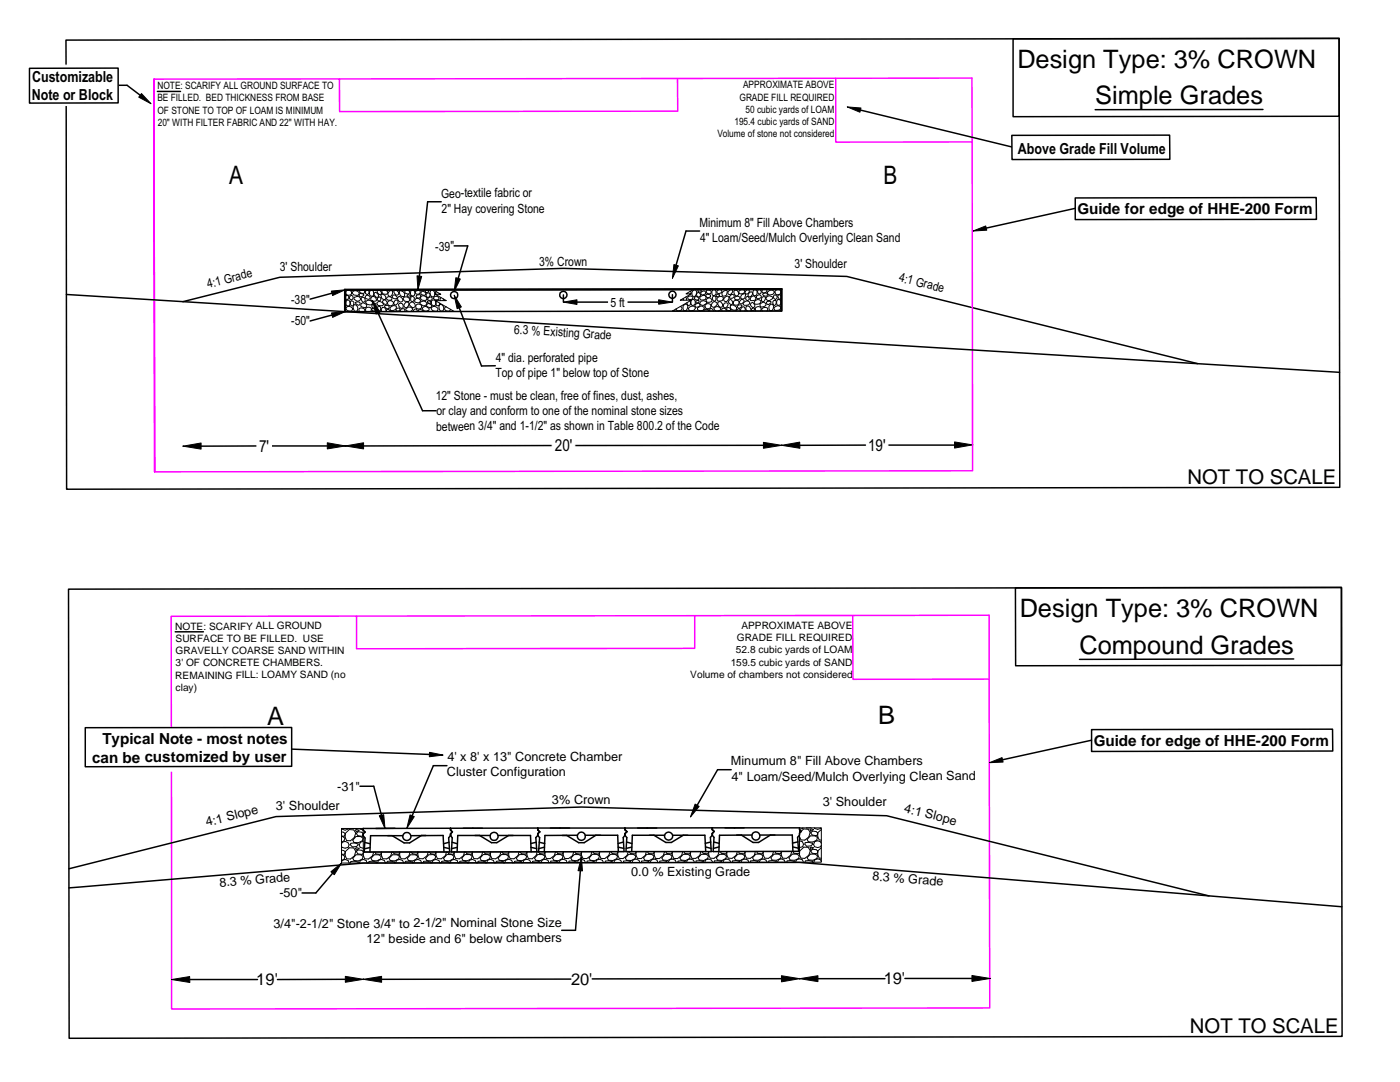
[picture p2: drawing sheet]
<svg xmlns="http://www.w3.org/2000/svg" width="279mm" height="216mm" viewBox="0 0 279 216" stroke-linecap="round" stroke-linejoin="round" font-family="sans-serif">
<g fill="none" stroke="#000" stroke-width=".3">
<path d="M13.2 8l254.1-.3 .1 89.5-254.1 .4zM202.2 7.7h65.1v15.5l-65.1 .1zM252.1 21.8l-33.5 .1M36.5 60.2l19.3-4.9 56.6-1.7 56.6 1.6 70 17.4M156 88.9h.1M173.4 88.8l-13.8 .1M176.7 88.8h13.8M194.1 88.8h.1M13.7 117.6l254-.4 .1 89.6-254 .4zM202.6 117.3l65.1-.1v15.6h-65zM35 126.1h5.6M258.2 131.5l-42.8 .1"/>
<path d="M71.8 156.9h2.8l1.5 5.7M89.2 152.8h-2.7l-4.2 10M145.9 153.6h-2.7l-4.1 7.1M13.8 177.2l58.7-5 87.1-.1 108.2 8.8M13.8 173.4l41.3-10.5 60.9-1.9 61 1.8 64.3 16M66.4 174.2l-3.4 4h-2.7M72.8 168.1l1.1 .3M73.8 169.1l-1.1 .3M76.9 165.3h.1M78.8 165.3h-3.8M80.4 166.8h-6.4l-.2 3.2M82 166.8l6.4-.1 .2 3.3"/>
<path d="M85 166.7h-.9l-2.4 1.5h-1.1l-2.3-1.4M88.6 169.1l1.1 .2M89.6 168.1l-1.1 .3M89.9 165.3h-17.4v.3l.4 .4-.4 .4v.4l.4 .4-.2 2.8h17l-.2-2.8 .4-.5M89.9 165.6l.4 .4-.4 .4M89.9 165.3v.4M89.9 166.4v.3M89.9 166.7l.4 .5-.2 2.8h17l-.2-2.9 .4-.4M90.2 168.1l1.1 .3M90.3 166l-.4 .4M91.3 169.1l-1.2 .2M95.7 166.7l2.4 1.4h1l2.4-1.4"/>
<path d="M97.8 166.7h-6.4l-.2 3.3M99.4 166.7h6.5l.1 3.3M106 169.1l1.1 .2M107 168.1l-1.1 .2M107.3 165.2v.4l.4 .4M107.3 165.6l.4 .4M107.6 168.1l1.1 .2M107.7 166l-.4 .3v.4M107.7 166l-.4 .4M108.7 169l-1.2 .3M115.2 166.7h-6.4l-.2 3.3M115.8 173.7l-.9 11.9h-2.8"/>
<path d="M116.8 166.7h6.5l.1 3.2M118.9 166.7l-2.3 1.4h-1.1l-2.4-1.4h-.9M123.4 169l1.1 .3M124.4 168l-1 .3M124.7 165.2l-34.8 .1M124.7 166.7l-.3 .4 .1 2.8-17 .1 .2-2.9-.4-.4M124.7 166.7l.4 .4-.2 2.8h17l-.1-2.8 .4-.4M124.7 165.6l.4 .3M124.7 165.2v.4M124.7 166.3v.4M124.7 165.5l.4 .4-.4 .5M124.7 165.2h34.9v.3l.3 .4-.3 .3v.4l-.4 .5 .2 2.8h-17.1l.2-2.8-.3-.4"/>
<path d="M125.1 168l1 .3M126.1 169l-1.1 .3M127.3 165.2h3.8M130.5 166.7l2.4 1.4h1.1l2.4-1.4M132.6 166.7h-6.4l-.1 3.2M134.2 166.7h6.5l.1 3.2M140.8 169l1.1 .3M141.9 168l-1.1 .3M142.2 165.6l.3 .3-.3 .4v.4M142.2 165.2v.4M142.2 165.5l.3 .4-.3 .4M142.5 168l1 .3"/>
<path d="M143.5 169l-1.1 .3M147 166.6h1l2.3 1.5h1.1l2.4-1.5M150 166.6l-6.4 .1-.1 3.2M151.6 166.6h6.5l.1 3.3M158.2 169l1.1 .2M159.3 168l-1.1 .2M34.2 195.5h.1M37.9 195.5h13.5M68.9 195.4l-13.5 .1M72.5 195.4h.1M113.9 195.4h-37.7M156 195.3h-37.8"/>
<path d="M159.6 195.3h.1M163.2 195.3h13.4M180.6 195.2h13.4M197.6 195.2h.1"/>
<circle cx="81.2" cy="166.9" r=".81"/>
<circle cx="98.6" cy="166.9" r=".8"/>
<circle cx="116" cy="166.9" r=".83"/>
<circle cx="133.4" cy="166.8" r=".81"/>
<circle cx="150.9" cy="166.8" r=".81"/>
</g>
<path d="M34.2 123l37-.1v6.6l67.4-.1v-6.5l31.6-.1v12.8l27.2-.1 .1 65.6-163.3 .2zM138.6 122.9h-67.4M170.2 122.8h27.2v12.7" fill="none" stroke="#f0f" stroke-width=".3"/>
<g fill="#000">
<path d="M156 88.9l3.6-.7v1.3zM190.5 88.2l3.6 .6-3.6 .6zM66 173.9l2.2-1.7-1.5 2.3zM75.7 162.8l.9-.2 .2 2.7zM81.8 162.6l.9 .3-1.5 2.4zM116 171l.2 2.8-.8-.1zM138.7 160.4l.8 .5-1.7 2.1zM34.2 195.5l3.6-.6 .1 1.1zM68.9 194.8l3.6 .6-3.6 .6zM72.5 195.4l3.7-.6v1.2zM156 194.7l3.6 .6-3.6 .6zM159.6 195.3l3.6-.6v1.2z"/>
<path d="M194 194.6l3.6 .6-3.6 .6z"/>
</g>
<g fill="none" stroke="#000" stroke-width=".2">
<path d="M156 88.9l3.6-.7v1.3zM190.5 88.2l3.6 .6-3.6 .6zM66 173.9l2.2-1.7-1.5 2.3zM68.2 165.3h4.3v4.7l87.1-.1v-4.7h4.3v6.8l-95.7 .2zM68.2 166l.4 .1 .3 .2-.2 .6-.5-.1M68.2 169.6l.7 .3-.2 .6-.5-.1M68.2 168.4l.1-.3 .6-.2 .5 .2 .3 .5-.2 .5-.6 .1-.7-.1v-.3M68.2 172l.1-.3 .6-.2 .6 .2 .2 .5M68.2 170.6l.6 .3-.1 .5-.5 .3M68.2 166.9l.6 .4-.1 .5-.5 .3M68.2 165.3l.7 .4 .6-.4M68.9 166.3l.8-.8 .9 .1 .4 .6-.3 .9-.8 .7-.7-.1-.3-.7z"/>
<path d="M68.9 169.9l.8-.7h.9l.4 .7-.3 .9-.8 .6h-.7l-.3-.7zM69.7 172.2h.1M69.9 172.2l.1-.3 .7-.1 .8 .2v.2M70 168.3l.7-.1 .8 .2v.2l-.3 .3-.9 .1-.4-.4zM70.2 165.3h1M71 165.6l.7 .1-.6 .3zM71 169.2l.7 .1-.6 .3zM71 166.9h1l.5 .4-.2 .5-.8 .3h-.8l-.3-.5zM71 170.6h1l.5 .3-.2 .5-.8 .4-.8-.1-.3-.4zM71.7 168.6l.2 .5 .6 .1M71.8 165.3l.7 .3M72.5 166.3l-.3-.2-.7-.2-.4 .4 .3 .5 .9 .1 .2-.4"/>
<path d="M72.5 169.9l-.3-.2-.7-.1-.4 .3 .3 .5 .9 .1 .2-.3M72.5 169.2h.1M72.5 165.6h.1M72.5 167.9l-.6 .2-.2 .5M72.5 170v.7l.3 .7h.7l.8-.6 .3-.8M73.3 172.2l-.2-.5-.6-.2-.6 .2-.2 .5M73.5 172.2l.2-.3 .6-.1 .8 .2v.2M74.7 170.6h.9l.5 .3-.2 .5-.7 .4-.9-.1-.3-.4zM74.8 170l.2 .4 .9 .1 .3-.5-.1 .6 .3 .8h.8M75.3 172.2l.3-.5 .5-.2 .6 .2 .3 .5M75.7 162.8l.9-.2 .2 2.7zM77.2 172.2l.1-.3 .7-.1 .7 .2 .1 .2"/>
<path d="M78.2 170l-.2 .8-.8 .6M78.3 170.6h.9l.5 .3-.1 .5-.8 .4-.9-.1-.3-.4zM78.4 170l.3 .3 .9 .2 .2-.5v.6l.3 .8h.7l.8-.6 .2-.8M79 172.2l.2-.5 .6-.2 .5 .2 .3 .5M80.8 172.2l.1-.3 .7-.1 .7 .2 .1 .2M81.8 162.6l.9 .3-1.5 2.4zM81.9 170.6h1l.5 .3-.2 .5-.8 .4-.9-.1-.2-.4zM82 170l.3 .3 .9 .2 .2-.4M82.6 172.2l.2-.5 .6-.2 .5 .2 .3 .5M83.4 170v.6l.3 .7 .7 .1 .8-.6 .3-.8M84.4 172.2l.1-.3 .7-.1 .7 .2 .1 .2M85.6 170.6l.9-.1 .5 .4-.2 .5-.7 .4-.9-.1-.3-.4z"/>
<path d="M85.7 170l.2 .3 .9 .2 .2-.5v.6l.3 .7 .8 .1 .8-.6 .2-.8M86.2 172.2h.1M86.2 172.2l.2-.5 .6-.2 .6 .2 .2 .5M88.1 172.2l.1-.3 .7-.1 .7 .2 .1 .2M89.2 170.5h.9l.5 .4-.1 .5-.8 .4-.9-.1-.3-.4zM89.8 172.2h.1M89.8 172.2l.2-.5 .6-.2 .6 .2 .3 .5M91.7 172.2l.1-.3 .7-.1 .7 .2 .1 .2M92.7 170l-.2 .7-.8 .7-.8-.1-.3-.7 .1-.6-.2 .5-1-.2-.2-.3M92.8 170.5h1l.4 .4-.1 .5-.8 .3h-.9l-.2-.5zM92.9 170l.3 .3 .9 .2 .2-.4M93.4 172.2h.1"/>
<path d="M93.5 172.2l.2-.5 .6-.2 .5 .2 .3 .5M94.3 170v.6l.3 .7 .7 .1 .8-.7 .3-.7M95.4 172.2v-.3l.7-.1 .8 .2v.2M96.4 170.5h1l.5 .4-.2 .5-.8 .3h-.8l-.3-.5zM96.6 170l.2 .3 .9 .1 .2-.4M97.1 172.2h.1M97.1 172.2l.2-.5 .6-.2 .6 .2 .2 .5M97.9 170v.6l.3 .7 .7 .1 .8-.7 .3-.7M99 172.2l.1-.3 .6-.1 .8 .2v.2M100.1 170.5h.9l.5 .4-.2 .5-.7 .3h-.9l-.3-.5zM100.2 170l.2 .3 .9 .1 .2-.4M100.7 172.2l.2-.5 .6-.2 .6 .2 .3 .5"/>
<path d="M101.6 170l-.1 .6 .3 .7 .8 .1 .8-.7 .2-.7M103.7 170.5h.9l.5 .4-.2 .5-.7 .3h-.9l-.3-.5zM103.8 170l.3 .3 .8 .1 .3-.3M104.2 172.1l-.1-.1-.7-.2-.7 .1-.1 .3M104.3 172.1l.3-.5 .6-.1 .5 .2 .3 .4M105.2 170v.6l.3 .7 .7 .1 .8-.7 .2-.7M106.3 172.1v-.2l.7-.1 .7 .2 .1 .1M107.3 170.5h.9l.6 .3-.2 .5-.8 .4h-.9l-.2-.5zM107.4 170l.3 .3 .9 .1 .2-.4M108 172.1h.1M108 172.1l.2-.5 .6-.1 .5 .2 .3 .4M108.8 170v.6l.3 .7h.7l.8-.6 .3-.7"/>
<path d="M109.9 172.1v-.3h.7l.7 .2 .1 .1M111 170.5h.9l.5 .3-.2 .5-.7 .4h-1l-.2-.5zM111.1 170l.2 .3 .9 .1 .2-.4M111.5 172.1l.3-.5 .6-.1 .6 .2 .2 .4M112.4 170v.6l.3 .7h.8l.8-.6 .2-.7M113.5 172.1l.1-.3h.7l.7 .2 .1 .1M114.6 170.5h.9l.5 .3-.1 .5-.8 .4h-.9l-.3-.5zM114.7 170l.2 .3 1 .1 .1-.4M115.2 172.1l.2-.5 .6-.1 .6 .2 .3 .4M116 171l.2 2.8-.8-.1zM116.1 170l-.1 .6 .3 .7h.8l.8-.6 .2-.7M117.1 172.1l.1-.3 .7-.1 .7 .3 .1 .1"/>
<path d="M118.2 170.5h.9l.5 .3-.1 .5-.8 .4h-.9l-.2-.5zM118.3 170l.3 .3 .9 .1 .1-.4M118.8 172.1l.3-.5 .6-.1 .5 .2 .3 .4M120.7 172.1l.1-.3 .7-.1 .7 .3 .1 .1M121.8 169.9l-.3 .8-.8 .6h-.8l-.3-.7 .1-.6M121.8 170.5h1l.4 .3-.1 .5-.8 .4h-.8l-.3-.5zM122 169.9l.2 .4 .9 .1 .2-.5M122.5 172.1l.2-.5 .6-.1 .6 .2 .2 .4M123.3 169.9v.7l.3 .7h.7l.8-.6 .3-.8M124.4 172.1l.1-.3 .6-.1 .8 .2v.2M125.5 170.5h.9l.5 .3-.2 .5-.7 .4h-.9l-.3-.5zM125.6 169.9l.2 .4 .9 .1 .2-.5"/>
<path d="M126.1 172.1l.2-.5 .6-.2 .6 .3 .3 .4M127 169.9l-.1 .7 .3 .7h.8l.8-.6 .2-.8M128 172.1l.1-.3 .7-.1 .7 .2 .1 .2M129.1 170.5h.9l.5 .3-.2 .5-.7 .4h-.9l-.3-.5zM129.2 169.9l.3 .4 .8 .1 .3-.3M129.7 172.1l.3-.5 .6-.2 .5 .2 .3 .5M130.6 169.9v.7l.2 .7h.8l.8-.6 .2-.8M132.7 170.5h.9l.5 .3-.1 .5-.8 .4-.9-.1-.2-.4zM132.8 169.9l.3 .4 .9 .1 .2-.5M133.2 172.1l-.1-.2-.7-.2-.7 .1-.1 .3M133.4 172.1l.2-.5 .6-.2 .5 .2 .3 .5M134.2 169.9v.7l.3 .7h.7l.8-.6 .3-.8"/>
<path d="M135.3 172.1v-.3l.7-.1 .7 .2 .1 .2M136.4 170.5h.9l.5 .3-.2 .5-.7 .4-1-.1-.2-.4zM136.5 169.9l.2 .4 .9 .1 .2-.5M136.9 172.1l.3-.5 .6-.2 .6 .2 .2 .5M137.8 169.9v.7l.3 .7h.8l.8-.6 .2-.8M138.7 160.4l.8 .5-1.7 2.1zM138.9 172.1v-.3l.8-.1 .7 .2 .1 .2M140 170.5h.9l.5 .3-.2 .5-.7 .4-.9-.1-.3-.4zM140.1 169.9l.2 .4 .9 .1 .2-.3M140.6 172.1l.2-.5 .6-.2 .6 .2 .3 .5M141.4 169.9v.7l.3 .6 .8 .1 .8-.6 .2-.8M142.5 172.1l.1-.3 .7-.1 .7 .2v.2"/>
<path d="M143.6 170.5h.9l.5 .3-.1 .5-.8 .4-.9-.1-.2-.4zM143.7 169.9l.3 .4 .9 .1 .1-.5M144 172.1h.1M144.2 172.1l.3-.5 .5-.2 .6 .2 .3 .5M145.1 169.9l-.1 .7 .3 .6 .8 .1 .8-.6 .3-.8M146.1 172.1l.1-.3 .7-.1 .7 .2 .1 .2M147.2 170.4h1l.4 .4-.1 .5-.8 .4-.9-.1-.2-.4zM147.4 169.9l.2 .4 .9 .1 .2-.5M147.7 172.1h.1M147.8 172.1l.3-.5 .6-.2 .6 .2 .2 .5M148.7 169.9v.7l.3 .6 .7 .1 .8-.6M149.8 172.1v-.3l.7-.1 .8 .2v.2"/>
<path d="M150.2 171.2l.6-.8h1l.5 .4-.2 .5-.8 .4-.8-.1-.3-.4M150.7 169.9l-.2 .7M151 169.9l.2 .4 .9 .1 .2-.3M151.5 172.1l.2-.5 .6-.2 .6 .2 .3 .5M152.3 169.9v.7l.3 .6 .8 .1 .7-.7 .3-.7M153.4 172.1l.1-.3 .6-.1 .8 .2v.2M154.5 170.4h.9l.5 .4-.2 .5-.7 .4-.9-.1-.3-.4zM154.6 169.9l.3 .4h.8l.2-.4M154.9 172.1h.1M155.1 172.1l.3-.5 .5-.2 .6 .2 .3 .5M156 169.9l-.1 .7 .3 .6 .8 .1 .8-.7 .2-.7M157 172.1l.1-.3 .7-.1 .7 .2v.2"/>
<path d="M158.1 170.4h.9l.5 .4-.1 .5-.8 .4-.9-.1-.3-.4zM158.2 169.9l.3 .4h.9l.2-.4M158.5 172.1h.1M158.7 172.1l.3-.5 .6-.2 .5 .2 .3 .5M159.6 166.2h.1M159.6 169.8h.1M159.6 167.8l.5 .2 .3 .4-.2 .6-.6 .1M159.6 166.4h.1M159.6 169.8l.8-.8 .9 .1 .4 .7-.3 .8-.8 .7-.7-.1-.3-.6zM160.2 165.2l-.6 .3M160.7 172.1v-.3l.7-.1 .7 .2 .1 .2M160.7 168.1h.7l.7 .2 .1 .1-.4 .4-.8 .1-.4-.5z"/>
<path d="M161 165.2h.8M161.7 166.1l-.3 .9-.8 .6h-.7l-.3-.7v-.7l.8-.8 .9 .1 .4 .6M161.7 165.5l.2-.1 .4 .1-.5 .4zM161.7 169.1l.2-.1 .4 .2-.5 .3zM161.7 166.8h1l.5 .3-.2 .5-.8 .4h-.9l-.2-.5zM161.7 170.4h1l.5 .4-.2 .5-.7 .4-1-.1-.2-.4zM162.2 172.1h.1M162.3 168.4l.3 .6 .6 .1 .6-.1 .1-.3M162.5 165.2l.7 .3 .6-.3M163 170.3h-.9l-.3-.5 .4-.3h.7l.3 .3-.2 .5M163.2 166.2l-.3-.3-.7-.1-.4 .4 .3 .4 .9 .2 .2-.4M163.9 171.9l-.1-.3-.6-.2-.6 .2-.3 .5"/>
<path d="M163.9 165.5l-.7 .7v.7l.3 .7h.4M163.9 169.2l-.7 .6v.7l.3 .7h.4M163.9 168.3l-.2-.3-.5-.2-.6 .1-.2 .5M34.2 195.5l3.6-.6 .1 1.1zM68.9 194.8l3.6 .6-3.6 .6zM72.5 195.4l3.7-.6v1.2zM156 194.7l3.6 .6-3.6 .6zM159.6 195.3l3.6-.6v1.2zM194 194.6l3.6 .6-3.6 .6z"/>
</g>
<path d="M172.9 87h4.3v3.6h-4.3z" fill="#fff"/>
<path d="M172.9 87h4.3v3.6h-4.3z" fill="none" stroke="#fff" stroke-width=".2"/>
<path d="M68.8 57.7l.2 .2v4.3h-.2zM68.8 57.7l87.2-.1-.1 .2-86.9 .1zM68.9 57.8l87.1-.1v4.4l-87.1 .1zM155.9 57.8l.1-.2v4.5h-.1zM68.9 89h.1M110.7 88.9l-38.1 .1M152.4 88.9h-38.2M156 88.9h.1" fill="none" stroke="#000" stroke-width=".3"/>
<path d="M68.9 89l3.7-.7v1.3zM152.4 88.3l3.6 .6-3.6 .6z" fill="#000"/>
<path d="M68.9 89l3.7-.7v1.3zM152.4 88.3l3.6 .6-3.6 .6z" fill="none" stroke="#000" stroke-width=".2"/>
<path d="M110.2 87.1h4.5v3.6h-4.5z" fill="#fff"/>
<path d="M110.2 87.1h4.5v3.6h-4.5z" fill="none" stroke="#fff" stroke-width=".2"/>
<path d="M30.7 15.8l.2 78.3 163.2-.2-.1-65.6-27.2 .1v-12.8l-31.6 .1 .1 6.5-67.5 .1-.1-6.6-37 .1 .2 78.3M135.2 15.7h-67.5M166.8 15.6h27.2v12.7" fill="none" stroke="#f0f" stroke-width=".3"/>
<g fill="none" stroke="#000" stroke-width=".3">
<path d="M66.3 58.5l-4.4 1.2M88.1 40.3h-2.8l-1.6 14.8M90.6 49.1h2.7l-1.9 6.4M66.3 62.9l-4.4 1.2M75.4 62.4l8.9 19.6h2.7M91.7 61.4l4.4 11.6h2.7M36.5 89h.1M51.7 89h-11.6M53.7 89h11.6M68.9 89h.1"/>
<circle cx="90.6" cy="58.9" r=".73"/>
</g>
<g fill="none" stroke="#000" stroke-width=".2">
<path d="M66.1 58.1l2.8-.3-2.5 1.2zM68.9 57.8h17.5l1.6 .9h-1.1l2.2 1.3h-2.2l3.7 2.1-21.7 .1zM69.1 59h.4l.1 .3-.3 .5-.2 .1-.1-.5zM69.1 58l.5-.1 .4 .2 .2 .3-.1 .4-.5 .1-.5-.1-.1-.3zM69.2 60l.2-.1a.72 .72 0 0 1 .4 1.1 .48 .48 0 0 1-.8-.3zM70 59l.2-.1 .3 .5-.4 .5-.3-.3-.1-.3zM70.4 58.2a.75 .75 0 0 1 1.3 .4l-.2 .3-.9-.1-.3-.4zM70.7 59.3a.87 .87 0 0 1 1.3 .3l-.1 .3a.74 .74 0 0 1-1.2-.2zM71.7 58.8l.2-.3 .6 .2 .1 .2-.6 .3-.3-.1zM71.9 57.9h.6l.3 .2-.1 .3a.72 .72 0 0 1-.9-.1v-.2zM72.2 59.4l.3-.1a.59 .59 0 0 1 .2 .9l-.3 .1-.1-.2-.2-.3zM72.9 58.2l.5-.4 .3 .5-.1 .3-.3 .2-.4-.3z"/>
<path d="M73 59a.55 .55 0 0 1 .9 .4l-.2 .3-.6-.1-.2-.1zM73.9 58h.5a.75 .75 0 0 1-.1 1.1l-.4-.1-.2-.3zM74.2 59.2l.3-.1a.63 .63 0 0 1 .5 1l-1-.1v-.4zM74.3 60l1.6 2.3-.8 .4zM74.8 58.4l.2-.1a.72 .72 0 0 1 .5 .9l-.1 .1a.67 .67 0 0 1-.8-.6zM75.3 59.5l.4-.3 .3 .4-.1 .3-.3 .2-.3-.2zM75.4 58l.1-.1a.68 .68 0 0 1 .6 .7l-.3 .2-.2-.1-.3-.3zM76 58.9l.3-.2a.79 .79 0 0 1 .7 1h-.5l-.3-.1zM76.2 58.1a.66 .66 0 0 1 .7-.2 .66 .66 0 0 1 .5 .5l-.2 .3-.8-.1zM77.2 59.4a.55 .55 0 0 1 .6-.2 .55 .55 0 0 1 .4 .5 .7 .7 0 0 1-1.1-.1zM77.7 58.1l.4-.1a.66 .66 0 0 1 .2 .7 .66 .66 0 0 1-.5 .4l-.4-.3zM78.4 58.9l.4-.1 .3 .3 .2 .2-.1 .3-.7-.1-.2-.3z"/>
<path d="M78.7 58a.61 .61 0 0 1 .6 .1 .61 .61 0 0 1 .2 .7l-.4 .1a.74 .74 0 0 1-.4-.8zM79.4 59.4l.2-.3a.76 .76 0 0 1 .7 1l-.4 .2-.2-.1-.3-.4zM79.8 58a.99 .99 0 0 1 1 .6l-.1 .5a.75 .75 0 0 1-.8-.2 .75 .75 0 0 1-.1-.9zM80.5 59.4a.68 .68 0 0 1 .8-.1 .68 .68 0 0 1 .4 .7 .8 .8 0 0 1-1.3-.4zM80.9 58a.6 .6 0 0 1 .9 .4l-.2 .2-.6-.1-.2-.2zM81.3 58.8l.6 .1v.4l-.7-.2zM82 59.2h.5a.55 .55 0 0 1 .1 .6 .55 .55 0 0 1-.4 .4 .69 .69 0 0 1-.2-1zM82.1 58l.5-.1a.72 .72 0 0 1-.1 1.2l-.5-.2-.1-.2zM82.9 58.2l.8-.2 .2 .4-.2 .2-.6 .1zM83 59.6h.6l.3 .3-.2 .5-.9-.1v-.4zM83.1 58.9a.63 .63 0 0 1 .9 .1l-.3 .5h-.3l-.4-.2zM83.2 55l1 .2-.8 2.6z"/>
<path d="M84.1 58.2a.55 .55 0 0 1 .6 0 .55 .55 0 0 1 .2 .6l-.1 .1a.72 .72 0 0 1-.8-.4zM84.2 59.1a.74 .74 0 0 1 1 .5l-.1 .2a.77 .77 0 0 1-1.2-.3zM84.8 58.1l.7-.2 .1 .2-.5 .3zM85 58.7l.5-.3 .2 .1 .2 .3-.2 .4-.3 .2-.4-.3zM85.5 59.5l.6-.2 .2 .3-.2 .3h-.6l-.2-.2zM86 57.9h.3a.74 .74 0 0 1 .5 .6 .74 .74 0 0 1-.3 .7h-.4l-.2-.4-.1-.5zM86.2 59.9h.5a.75 .75 0 0 1 0 1.1l-.5-.1-.1-.3zM86.6 59.4a.55 .55 0 0 1 .6-.3 .55 .55 0 0 1 .4 .5 .71 .71 0 0 1-1.1-.1zM87.1 58.2l-.2 .4 .2 .1M87.8 58.6l-.1 .1M88 59.4l-.2 .3 .1 .3M88.5 59.6l-.1 .4"/>
<path d="M90.6 58.9l1.5 2.4-.9 .3zM91 55.4l.9 .3-1.3 2.5zM66.2 62.4l2.7-.2-2.5 1.1zM69.1 61.3a.72 .72 0 0 1 1.3 .4l-.2 .4-.9-.1-.3-.4zM70 60.1h.4a.59 .59 0 0 1-.1 .9l-.3-.1zM70.7 60.8a.72 .72 0 0 1 .7 .5 .72 .72 0 0 1-.3 .8h-.4l-.1-.4-.2-.5zM71 60.3h.8l.1 .2-.1 .3a.65 .65 0 0 1-.8-.5zM72.1 60.5a.76 .76 0 0 1 1.1 .5l-.3 .4-.6-.1-.3-.2zM72.7 62.1l.1-.2a.67 .67 0 0 0-1.2-.1l.2 .4M73.1 60.1a.76 .76 0 0 1 1.2 .4l-.2 .3-.9-.1-.3-.4zM73.1 62.1a.57 .57 0 0 1 .3-.8 .57 .57 0 0 1 .7 .5l-.1 .3M74.2 61.6l.6 .1v.4a.52 .52 0 0 1-.6-.5z"/>
<path d="M74.4 60.7l.2-.2 .4 .2a.57 .57 0 0 1-.6 .7l-.2-.2zM75 62.1v-.5l.3-.3 .5-.2a.65 .65 0 0 1-.2 1M75.3 60.3a.74 .74 0 0 1 1.2 .5 .89 .89 0 0 1-1.1 .2l-.2-.5zM76.2 62.1l-.1-.3 .2-.5a.68 .68 0 0 1 .7 .8M76.4 60l.2-.1a.55 .55 0 0 1 .5 .2 .55 .55 0 0 1 0 .6h-.3l-.3-.2-.2-.3zM76.8 61h.7l.2 .3-.1 .3h-.3l-.3-.2zM77.1 62.1v-.3l.4-.1 .5 .4M77.5 60.1l.4-.1 .5 .2 .1 .3-.1 .4-.5 .1-.4-.1-.2-.6zM77.8 61.4l.8-.4 .5 .1v.2a.76 .76 0 0 1-1.2 .5zM78.8 60l.3-.1 .3 .2a.61 .61 0 0 1-.6 .7l-.2-.2zM79.1 61.6l.6-.1 .1 .3-.1 .2h-.6l-.1-.2zM79.6 60.6l.3-.1 .4 .1 .1 .3v.5h-.5l-.4-.5z"/>
<path d="M79.9 62.1l.2-.5h.4h.2v.5M80.9 60.4l.3-.2 .4 .3a.76 .76 0 0 1-.7 .9l-.3-.4zM81.6 62.1l-.6-.2v-.2a.87 .87 0 0 1 1.4-.1l-.5 .5M81.9 60.4l.4-.2 .2 .2 .3 .3 .1 .3-.1 .3-.4 .1-.4-.2-.3-.4zM82.5 62.1l.1-.2 .3-.3 .4 .3-.1 .2M83.1 60.8l.5-.1 .4 .1 .2 .4-.2 .4-.4 .1-.5-.1-.1-.6zM83.5 62.1l-.1-.2 .5-.1 .3 .1 .2 .2M83.9 60.2a.87 .87 0 0 1 1.3 .4 .72 .72 0 0 1-.7 .4 .72 .72 0 0 1-.7-.6zM84.4 61.4l.2-.2a.89 .89 0 0 1 1 .6 .85 .85 0 0 1-1.4-.2zM85.3 60.7a.55 .55 0 0 1 .5 0 .55 .55 0 0 1 .3 .5l-.3 .2-.6-.3zM85.3 60.1l.6 .1v.3a.46 .46 0 0 1-.6-.4zM86.1 61.3a.75 .75 0 0 1 .8-.1 .75 .75 0 0 1 .5 .6l-.2 .3-.9-.1-.3-.4z"/>
<path d="M87.1 60.1v.8l.5 .1 .2-.5M87.8 60.7a.73 .73 0 0 1 .7 .5 .73 .73 0 0 1-.2 .9h-.4l-.2-.4-.1-.5zM89.1 61.2l-.3 .1-.1 .3 .2 .4 .8 .1 .2-.4M36.5 89l3.6-.6v1.2zM65.3 88.3l3.6 .7-3.6 .6z"/>
</g>
<path d="M66.1 58.1l2.8-.3-2.5 1.2zM83.2 55l1 .2-.8 2.6zM91 55.4l.9 .3-1.3 2.5zM66.2 62.4l2.7-.2-2.5 1.1zM74.3 60l1.6 2.3-.8 .4zM90.6 58.9l1.5 2.4-.9 .3zM36.5 89l3.6-.6v1.2zM65.3 88.3l3.6 .7-3.6 .6z" fill="#000"/>
<path d="M51.3 87.2h2.9v3.6h-2.9z" fill-rule="evenodd" fill="#fff"/>
<path d="M51.3 87.2h2.9v3.6h-2.9z" fill="none" stroke="#fff" stroke-width=".2"/>
<g fill="none" stroke="#000" stroke-width=".3">
<path d="M31.4 18.2h4.6M112.4 58.8v1.5M134.2 58.8v1.5M115.1 60.3h6.7M124.8 60.3h6.6"/>
<circle cx="112.4" cy="58.9" r=".73"/>
<circle cx="134.2" cy="58.8" r=".72"/>
</g>
<g fill="none" stroke="#000" stroke-width=".2">
<path d="M131.4 59.8l2.8 .5-2.8 .4zM136.4 59.6l.1 .3M136.9 59.3l.1 .3-.1 .3M136.9 58.6l1.6-.9h17.5v4.4h-21.8l3.8-2.2h-2.2l2.2-1.3zM137.1 58.5l.1 .1M137.2 59.2a.68 .68 0 0 1 1.1 .3l-.3 .2-.4 .1-.3-.1zM137.7 58.2h.2l.1 .3-.3 .1M138.1 59.8l.5 .1 .2 .6-.2 .3-.4 .2a.75 .75 0 0 1-.1-1.2zM138.3 58l.5-.2 .3 .5-.4 .8h-.3a.75 .75 0 0 1-.1-1.1zM138.6 59.3l.4-.1 .5 .4-.1 .2h-.6l-.2-.2zM139.1 58.5l.3-.2 .4 .4v.4l-.4 .2-.3-.2-.1-.3zM139.4 57.8l.5 .1 .1 .1-.1 .2-.2 .1-.3-.1-.2-.2z"/>
<path d="M139.7 59.3a.7 .7 0 0 1 1.2 0l-.1 .5-.5 .1h-.5zM139.9 58.3l.6-.3 .2 .1 .1 .4a.72 .72 0 0 1-.8 .3zM140.9 59.8l.3-.3h.7l.2 .4-.1 .3-.9 .1zM141 58.7l.8 .1v.4l-.7 .2-.3-.5zM141.1 57.9l.8 .2-.1 .5-.7-.1-.1-.2zM142.3 57.8l.4 .1 .2 .7-.1 .2-.4 .2a.75 .75 0 0 1-.1-1.2zM142.3 59.1h.4a.67 .67 0 0 1 .1 .8l-.3 .2a.61 .61 0 0 1-.2-1zM143 58.8l.3-.1 .3 .1v.2l-.6 .2zM143.1 58.1l.5-.4 .3 .2 .1 .4-.5 .3a.38 .38 0 0 1-.4-.5zM143.1 59.5a.78 .78 0 0 1 1.3 0l-.3 .5-.4 .1h-.4zM144.4 58.1l.6-.1a.87 .87 0 0 1-.3 1.1l-.6-.1v-.5zM144.6 59.4l.6-.3 .3 .3-.3 .7-.3 .1-.4-.2-.1-.2z"/>
<path d="M145.3 58.2l.6-.5 .3 .3a.74 .74 0 0 1-.5 .8l-.4-.1zM145.5 60l.3-.2a.7 .7 0 0 1 .5 .7l-.2 .2h-.3l-.4-.4zM145.5 59.2l.6-.5 .3 .1 .2 .3-.2 .2a.67 .67 0 0 1-.8 .2zM146.5 58l.2-.1 .5 .1 .2 .4v.4l-.3 .3a.8 .8 0 0 1-.6-1.1zM146.6 59.3a.62 .62 0 0 1 1.1 .2l-.3 .3h-.7zM147.4 58.1a.71 .71 0 0 1 1.2 0l-.2 .4-.4 .1h-.4zM147.9 59.8h.4l.2 .2-.1 .3-.5 .4-.4-.4zM148.1 58.8l.4-.2 .3 .2-.2 .7-.2 .1h-.5l-.1-.5zM148.8 58.1l.5-.3 .3 .3-.3 .5-.2 .1-.4-.2zM148.9 59.3l.2-.2 .2 .1 .2 .2v.4l-.3 .2-.3-.2-.1-.3zM149.4 58.6l.5-.4 .3 .2a.69 .69 0 0 1-.5 .8h-.2l-.2-.3zM150 59.2l.6-.1 .2 .3v.5l-1 .1-.1-.4z"/>
<path d="M150.5 57.8l.5 .1 .1 .2-.1 .8-.5 .1a.79 .79 0 0 1 0-1.2zM151 59.1l.5-.3 .3 .1 .1 .3a.72 .72 0 0 1-.8 .4zM151.3 57.9l.2-.2 .4 .4v.4l-.3 .2-.3-.2zM152.1 58l.2-.3h.6l.2 .3-.1 .2-.6 .3a.38 .38 0 0 1-.3-.5zM152.1 59.4l.3-.2 .4 .2-.4 .8-.5-.2zM152.3 58.5h.7l.2 .2-.1 .3-.1 .1-.6-.1-.2-.2zM153.1 59.1a1.06 1.06 0 0 1 1.1 .3 .74 .74 0 0 1-.6 .6 .74 .74 0 0 1-.8-.4zM153.2 58.3a.79 .79 0 0 1 1.4 0l-.3 .4-.5 .1h-.4zM154.4 60l.4-.1 .1 .3-.1 .6-.2 .2a.65 .65 0 0 1-.2-1zM154.4 59l.2-.2 .5 .3v.4l-.4 .3-.3-.3zM154.7 58.1a.59 .59 0 0 1 .8-.3 .59 .59 0 0 1 .2 .9l-.5 .1-.4-.1zM155.2 59.8h.4l.2 .3-.1 .7-.4 .1a.75 .75 0 0 1-.1-1.1z"/>
<path d="M155.3 58.9l.3-.1 .3 .3-.2 .6h-.2l-.3-.6zM112.4 60.3l2.7-.5v.9zM135.8 61.2l.2 .1 .1 .2-.2 .4-.7 .1-.3-.4M136.5 60.8l.5-.1 .3 .4-.4 .9h-.3a.79 .79 0 0 1-.1-1.2zM137.4 61.5a.83 .83 0 0 1 1.4 0l-.3 .4-.5 .1h-.4zM137.7 60l.1 .7a.35 .35 0 0 1-.6 .2l-.1-.5M138.7 60.8l.6-.3 .3 .1 .1 .3a.72 .72 0 0 1-.8 .4l-.2-.3zM138.9 60.1l.6-.1v.2l-.6 .3zM139.2 61.5l.3-.2a.66 .66 0 0 1 1.1 .2 .87 .87 0 0 1-1.3 .3zM139.9 60.1a.96 .96 0 0 1 1.1 .2 .74 .74 0 0 1-.6 .7 .74 .74 0 0 1-.8-.5zM140.5 62.1l.1-.3 .3-.1 .5 .1v.3M140.8 60.7l.3-.1a.55 .55 0 0 1 .8 .6l-.2 .3-.4 .1-.5-.1-.1-.4z"/>
<path d="M141.6 62.1v-.3l.3-.2 .5 .5M142.3 60.3l.3-.1 .4 .1 .2 .4-.7 .6-.6-.3zM142.9 62.1l-.4-.5 .3-.4a1.03 1.03 0 0 1 1 .4v.2l-.5 .3M143.3 60.4l.4-.2 .5 .5v.3l-.2 .3a.76 .76 0 0 1-.7-.9zM144.1 62.1l-.1-.3 .1-.3 .6 .1 .2 .5M145.1 61.5l.3-.2 .5 .5-.4 .2-.3-.1-.2-.2zM145.8 61l.5-.2 .4 .3 .3 .2v.4a.76 .76 0 0 1-.9 .1 .76 .76 0 0 1-.3-.8zM146.3 60.2a.59 .59 0 0 1 .9-.2 .59 .59 0 0 1 .2 .8l-.5 .1-.5-.1zM146.9 62.1l.5-.5 .3 .2v.3M147.2 61l.4-.2 .5 .1-.1 .3-.5 .4-.2-.2zM147.8 62.1a.68 .68 0 0 1 .7-.9l.3 .5-.1 .4M148.3 60.5a.77 .77 0 0 1 1.3-.1l-.2 .4-.5 .1h-.4z"/>
<path d="M149.2 62.1a.66 .66 0 0 1-.2-1.1l.5 .1 .3 .5 .1 .5M149.8 60.6l.4-.2 .4 .5a.39 .39 0 0 1-.4 .5l-.4-.5zM150 61.6l.6-.1a.48 .48 0 0 1-.6 .5zM150.5 60.2a.75 .75 0 0 1 .7-.4 .75 .75 0 0 1 .7 .4 .87 .87 0 0 1-1.3 .3zM150.8 62.1l-.1-.4a.58 .58 0 0 1 .8-.5 .58 .58 0 0 1 .3 .9M151.7 60.7l.7-.4 .3 .2 .2 .3a.79 .79 0 0 1-1.2 .3zM152.1 62.1l-.1-.3a.75 .75 0 0 1 1.1-.4l.1 .5-.2 .2M153.1 60.2h.8l-.1 .3-.5 .3-.2-.1-.1-.3zM153.7 60.8l.5-.1 .2 .4-.3 .9h-.3a.75 .75 0 0 1-.1-1.2zM154.5 61.4a.81 .81 0 0 1 1.4 0l-.3 .4-1 .1z"/>
<circle cx="144.8" cy="61" r=".51"/>
</g>
<path d="M112.4 60.3l2.7-.5v.9zM131.4 59.8l2.8 .5-2.8 .4z" fill="#000"/>
<path d="M121.5 58.9h3.6v2.7l-3.6 .1z" fill="#fff"/>
<path d="M121.5 58.9h3.6v2.7l-3.6 .1z" fill="none" stroke="#fff" stroke-width=".2"/>
<path d="M28.2 18.7l1.9 2-2.4-1.3zM134.5 52.8l.9 .2-1.2 2.5z" fill="#000"/>
<path d="M28.2 18.7l1.9 2-2.4-1.3zM134.5 52.8l.9 .2-1.2 2.5z" fill="none" stroke="#000" stroke-width=".2"/>
<path d="M22.6 17h2.8l2.6 2M139.6 46.1h-2.7l-2 6.8" fill="none" stroke="#000" stroke-width=".3"/>
<path d="M4.2 13h19.4v8l-19.3 .1z" fill="#fff"/>
<path d="M4.2 13h19.4v8l-19.3 .1z" fill="none" stroke="#fff" stroke-width=".2"/>
<path d="M169.1 21.3l2.7 .2-.2 .9z" fill="#000"/>
<path d="M169.1 21.3l2.7 .2-.2 .9z" fill="none" stroke="#000" stroke-width=".2"/>
<path d="M171.7 22l31.3 7.6" fill="none" stroke="#000" stroke-width=".3"/>
<path d="M202.1 27.4l33.8-.1v4.5h-33.8z" fill="#fff"/>
<path d="M202.1 27.4l33.8-.1v4.5h-33.8z" fill="none" stroke="#fff" stroke-width=".2"/>
<path d="M194.2 46.1l2.5-1 .2 .8z" fill="#000"/>
<path d="M194.2 46.1l2.5-1 .2 .8z" fill="none" stroke="#000" stroke-width=".2"/>
<path d="M13.3 58.8l254 15.5M214.6 41.6l-17.7 3.9" fill="none" stroke="#000" stroke-width=".3"/>
<path d="M14.5 145.3l43.8-.1v8.6l-43.8 .1z" fill="#fff"/>
<path d="M14.5 145.3l43.8-.1v8.6l-43.8 .1z" fill="none" stroke="#fff" stroke-width=".2"/>
<path d="M85.7 150.1l2.7 .6-2.7 .3zM197.4 152.2l2.6-1 .2 .9z" fill="#000"/>
<path d="M85.7 150.1l2.7 .6-2.7 .3zM197.4 152.2l2.6-1 .2 .9z" fill="none" stroke="#000" stroke-width=".2"/>
<path d="M5.9 13.6h17.7v6.9l-17.7 .1zM201.9 27h31.5l.1 4.8h-31.5zM214.6 39.5l48.1-.1v4.4h-48.1zM17 145.2h41.2v7.7l-41.2 .1zM58.2 149.5l27.5 1M217.8 145.6l48.1-.1 .1 4.4h-48.2zM217.8 147.7l-17.7 3.9" fill="none" stroke="#000" stroke-width=".3"/>
<g font-size="5.1">
<text x="203" y="13.6">Design Type: 3% CROWN</text>
<text x="218.6" y="20.8">Simple Grades</text>
<text x="45.7" y="36.8">A</text>
<text x="176.3" y="36.6">B</text>
<text x="203.5" y="123.2">Design Type: 3% CROWN</text>
<text x="215.4" y="130.5">Compound Grades</text>
<text x="53.3" y="144.7">A</text>
<text x="175.3" y="144.5">B</text>
</g>
<g font-size="4.1">
<text x="237" y="96.6">NOT TO SCALE</text>
<text x="237.4" y="206.2">NOT TO SCALE</text>
</g>
<g font-size="3.3">
<text x="173.2" y="90">19'</text>
<text x="51.7" y="90.2">7'</text>
<text x="110.7" y="90.1">20'</text>
<text x="51.1" y="196.6">19'</text>
<text x="114" y="196.5">20'</text>
<text x="176.4" y="196.4">19'</text>
</g>
<g font-size="3">
<text x="6.4" y="16.3">Custo</text>
<text x="13.5" y="16.3">mizable</text>
<text x="6.4" y="19.9">Note or Block</text>
<text x="203.2" y="30.7">Above Grade Fill Volume</text>
<text x="215" y="42.8">Guide for edge of HHE-200 Form</text>
<text x="20.4" y="148.5">Typical Note - most notes</text>
<text x="218.3" y="148.8">Guide for edge of HHE-200 Form</text>
<text x="18.4" y="152.2">can be customized by user</text>
</g>
<g font-size="2.5">
<text x="88.1" y="39.4">Geo-textile fabric or</text>
<text x="88.1" y="42.5">2&quot; Hay covering Stone</text>
<text x="139.6" y="45.3">Minimum 8&quot; Fill Above Chambers</text>
<text x="86.9" y="50">-39&quot;</text>
<text x="107.6" y="53">3% Crown</text>
<text x="139.7" y="48.3">4&quot; Loam/Seed/Mulch Overlying Clean Sand</text>
<text x="158.5" y="53.4">3' Shoulder</text>
<text x="41.5" y="57.4" transform="rotate(-14 41.5 57.4)">4:1Grade</text>
<text x="55.8" y="54.1">3' Shoulder</text>
<text x="179.3" y="56.1" transform="rotate(14 179.3 56.1)">4:1Grade</text>
<text x="58.1" y="64.9">-50&quot;</text>
<text x="58.1" y="60.6">-38&quot;</text>
<text x="121.8" y="61.2">5 ft</text>
<text x="102.5" y="66.6" transform="rotate(3 102.5 66.6)">6.3% ExistingGrade</text>
<text x="98.9" y="75.2">Top of pipe 1&quot; below top of Stone</text>
<text x="98.9" y="72.1">4&quot; dia. perforated pipe</text>
<text x="87" y="79.8">12&quot; Stone - must be clean, free of fines, dust, ashes,</text>
<text x="87.1" y="82.9">or clay and conform to one of the nominal stone sizes</text>
<text x="87" y="85.9">between 3/4&quot; and 1-1/2&quot; as shown in Table 800.2 of the Code</text>
<text x="89.2" y="154.9">Cluster Configuration</text>
<text x="89.3" y="151.9">4' x 8' x 13&quot; Concrete Chamber</text>
<text x="145.8" y="152.7">Minumum 8&quot; Fill Above Chambers</text>
<text x="146" y="155.8">4&quot; Loam/Seed/Mulch Overlying Clean Sand</text>
<text x="55.1" y="161.6">3' Shoulder</text>
<text x="67.3" y="157.8">-31&quot;</text>
<text x="110.2" y="160.4">3% Crown</text>
<text x="164.2" y="160.9">3' Shoulder</text>
<text x="41.3" y="164.9" transform="rotate(-14 41.3 164.9)">4:1 Slope</text>
<text x="180.3" y="162.1" transform="rotate(14 180.3 162.1)">4:1 Slope</text>
<text x="43.9" y="177" transform="rotate(-5 43.9 177)">8.3 % Grade</text>
<text x="55.8" y="179.1">-50&quot;</text>
<text x="126" y="174.8">0.0 % Existing Grade</text>
<text x="174" y="175.6" transform="rotate(5 174 175.6)">8.3 % Grade</text>
<text x="54.6" y="185.1">3/4&quot;-2-1/2&quot; Stone 3/4&quot; to 2-1/2&quot; Nominal Stone Size</text>
<text x="73.2" y="188.1">12&quot; beside and 6&quot; below chambers</text>
</g>
<g font-size="2">
<text x="31.4" y="17.8">NOTE: SCARIFY ALL GROUND SURFACE TO</text>
<text x="148.3" y="17.7">APPROXIMATE ABOVE</text>
<text x="31.4" y="20.2">BE FILLED. BED THICKNESS FROM BASE</text>
<text x="31.5" y="22.7">OF STONE TO TOP OF LOAM IS MINIMUM</text>
<text x="147.6" y="20.1">GRADE FILL REQUIRED</text>
<text x="148.8" y="22.5">50 cubic yards of LOAM</text>
<text x="31.5" y="25.1">20&quot; WITH FILTER FABRIC AND 22&quot; WITH HAY.</text>
<text x="143.2" y="27.4">Volume of stone not considered</text>
<text x="146.6" y="25">195.4 cubic yards of SAND</text>
<text x="35" y="125.6">NOTE: SCARIFY ALL GROUND</text>
<text x="148" y="125.5">APPROXIMATE ABOVE</text>
<text x="35" y="130.5">GRAVELLY COARSE SAND WITHIN</text>
<text x="35.1" y="128.1">SURFACE TO BE FILLED. USE</text>
<text x="146.9" y="130.4">52.8 cubic yards of LOAM</text>
<text x="147.1" y="127.9">GRADE FILL REQUIRED</text>
<text x="35" y="135.4">REMAINING FILL: LOAMY SAND (no</text>
<text x="35.1" y="133">3' OF CONCRETE CHAMBERS.</text>
<text x="35.1" y="137.9">clay)</text>
<text x="137.8" y="135.3">Volume of chambers not considered</text>
<text x="145.8" y="132.8">159.5 cubic yards of SAND</text>
</g>
</svg>
